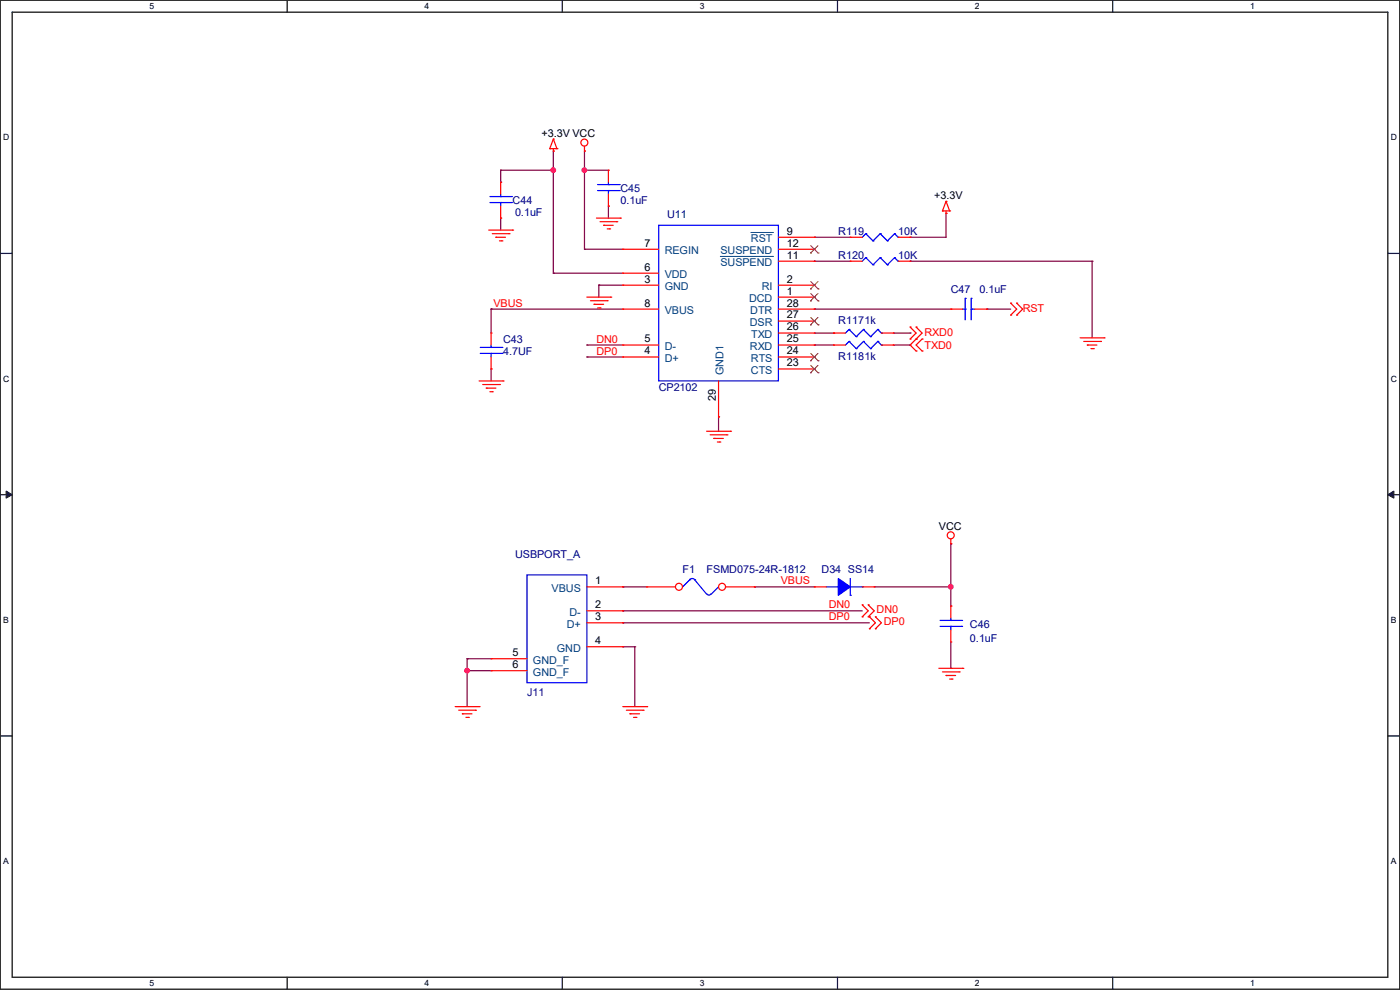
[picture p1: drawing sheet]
<svg xmlns="http://www.w3.org/2000/svg" width="297mm" height="210mm" viewBox="0 0 297 210" stroke-linecap="round" stroke-linejoin="round" font-family="sans-serif">
<path d="M0 0h297v209.8h-297zM2.6 2.6h291.8v204.7h-291.8z" fill="none" stroke="#000" stroke-width=".25"/>
<g fill="#fff">
<path d="M31.7 .3h1v2h-1z"/>
<path d="M31.7 207.6h1v1.9h-1z"/>
</g>
<path d="M60.9 0v2.6M60.9 207.3v2.5" fill="none" stroke="#000" stroke-width=".25"/>
<g fill="#fff">
<path d="M90.1 .3h1v2h-1z"/>
<path d="M90.1 207.6h1v1.9h-1z"/>
</g>
<path d="M119.3 0v2.6M119.3 207.3v2.5" fill="none" stroke="#000" stroke-width=".25"/>
<g fill="#fff">
<path d="M148.5 .3h.9v2h-.9z"/>
<path d="M148.5 207.6h.9v1.9h-.9z"/>
</g>
<path d="M177.7 0v2.6M177.7 207.3v2.5" fill="none" stroke="#000" stroke-width=".25"/>
<g fill="#fff">
<path d="M206.8 .3h1v2h-1z"/>
<path d="M206.8 207.6h1v1.9h-1z"/>
</g>
<path d="M236.1 0v2.6M236.1 207.3v2.5" fill="none" stroke="#000" stroke-width=".25"/>
<g fill="#fff">
<path d="M265.2 .3h1v2h-1z"/>
<path d="M265.2 207.6h1v1.9h-1z"/>
<path d="M.7 28.2h1.2v1.9h-1.2z"/>
<path d="M295.1 28.2h1.2v1.9h-1.2z"/>
<path d="M.7 79.3h1.2v2h-1.2z"/>
<path d="M295.1 79.3h1.2v2h-1.2z"/>
</g>
<path d="M0 53.8h2.6M294.4 53.8h2.6" fill="none" stroke="#000" stroke-width=".25"/>
<g fill="#fff">
<path d="M.7 130.5h1.2v2h-1.2z"/>
<path d="M295.1 130.5h1.1v2h-1.1z"/>
</g>
<path d="M0 104.9h2.6M294.4 104.9h2.6" fill="none" stroke="#000" stroke-width=".25"/>
<path d="M1.3 104.2l1.3 .7-1.3 .8zM294.4 104.9l1.3-.7v1.5z" fill="#000" stroke="#000" stroke-width=".21"/>
<g fill="#fff">
<path d="M.7 181.7h1.2v2h-1.2z"/>
<path d="M295.1 181.7h1.1v2h-1.1z"/>
</g>
<path d="M0 156.1h2.6M294.4 156.1h2.6" fill="none" stroke="#000" stroke-width=".25"/>
<g fill="none" stroke="#800040" stroke-width=".25">
<path d="M106.2 36.1h.1M106.2 38.7h.1M106.2 36.1h11.2M106.2 36.1v2.6M117.4 36.1h.1M117.4 32h.1M117.4 32v26M124 36.1h.1M124 32h.1M124 32v20.9M124 36.1h5.1M106.2 46.3h.1"/>
<path d="M106.2 46.3v2.5M117.4 58h.1M117.4 58h14.7M124 52.9h.1M124 52.9h8.1M129.1 43.7h.1M129.1 43.7v2.6M172.8 50.3h.1M172.8 55.4h.1M172.8 50.3h7.6M172.8 55.4h7.6M193.1 50.3h.1"/>
<path d="M193.1 55.4h.1M193.1 55.4h38.6M200.7 45.3h.1M200.7 45.3v5h-7.6M231.7 55.4h.1M231.7 55.4v16.3M104.2 78.3h.1M104.2 65.6h.1M104.2 65.6v5.1M104.2 78.3v2.5M104.2 65.6h27.9M124.5 73.2h.1"/>
<path d="M124.5 75.7h.1M124.5 73.2h7.6M124.5 75.7h7.6M127 60.5h.1M127 60.5h5.1M127 60.5v2.5M172.8 65.6h.1M172.8 73.2h.1M172.8 65.6h28.9M172.8 73.2h4M172.8 70.7h4M176.8 70.7h.1"/>
<path d="M189.5 73.2h3.6M189.5 70.7h3.6M193.1 70.7h.1M193.1 73.2h.1M209.3 65.6h.1M209.3 65.6h5.1M152.4 88.4h.1M152.4 88.4v3.1M201.7 115.4h.1M201.7 115.4v13.2M99.1 139.7h.1M99.1 139.7h5.1"/>
<path d="M99.1 139.7v10.2M132.1 124.5h.1M132.1 137.2h.1M132.1 129.6h.1M132.1 132.1h.1M132.1 124.5h5.1M132.1 137.2h2.6M132.1 129.6h50.8M132.1 132.1h52.3M134.7 137.2h.1M134.7 137.2v12.7M160.1 124.5h.1"/>
<path d="M160.1 124.5h12.7M185.5 124.5h16.2M201.7 124.5h.1M201.7 128.6h.1M201.7 136.2v5.6M99.1 142.3h.1M99.1 142.3h5.1M201.7 141.8h.1"/>
</g>
<g fill="#f0f" stroke="#f0f" stroke-width=".25">
<circle cx="99.1" cy="142.3" r=".49"/>
<circle cx="117.4" cy="36.1" r=".49"/>
<circle cx="124" cy="36.1" r=".49"/>
<circle cx="201.7" cy="124.5" r=".49"/>
</g>
<g fill="none" stroke="#f00" stroke-width=".25">
<path d="M106.2 38.7h.1M106.2 38.7v2.5M116.6 31.5h.1M116.6 31.5h1.6M117.4 32h.1M117.4 29.5h.1M117.4 31.5v.5M117.4 29.5l-.8 2M117.4 29.5l.8 2M118.2 31.5h.1M124 32h.1M124 31v1"/>
<path d="M129.1 36.1h.1M129.1 36.1v2.6M103.7 48.8h5.1M104.4 49.6h3.6M105.2 50.3h.1M105.2 50.3h2M106 51.1h.5M106.2 46.3h.1M106.2 43.7v2.6M106.5 51.1h.1M108 49.6h.1M108.8 48.8h.1"/>
<path d="M126.5 46.3h5.1M127.3 47h3.6M128.1 47.8h.1M128.1 47.8h2M128.8 48.6h.5M129.1 43.7h.1M129.1 41.2v2.5M129.3 48.6h.1M130.9 47h.1M131.6 46.3h.1M132.1 52.9h.1M132.1 58h.1"/>
<path d="M132.1 52.9h7.6M132.1 58h7.6M165.1 50.3h7.7M165.1 52.9h7.7M165.1 55.4h7.7M172.8 50.3h.1M172.8 52.9h.1M172.8 55.4h.1M180.4 55.4h.1M180.4 55.4h2.5M190.5 55.4h2.6M193.1 55.4h.1"/>
<path d="M199.9 44.7h.1M199.9 44.7h1.6M200.7 45.3h.1M200.7 42.7h.1M200.7 44.7v.6M200.7 42.7l-.8 2M200.7 42.7l.8 2M201.5 44.7h.1M104.2 70.7h.1M104.2 78.3h.1M104.2 70.7v2.5M104.2 75.7v2.6"/>
<path d="M124.5 63h5.1M125.3 63.8h3.5M126 64.6h.1M126 64.6h2.1M126.8 65.3h.5M127.3 65.3h.1M128.8 63.8h.1M129.6 63h.1M132.1 60.5h.1M132.1 65.6h.1M132.1 73.2h.1M132.1 75.7h.1"/>
<path d="M132.1 73.2h7.6M132.1 65.6h7.6M132.1 60.5h7.6M132.1 75.7h7.6M165.1 63h7.7M165.1 73.2h7.7M165.1 65.6h7.7M165.1 60.5h7.7M165.1 75.7h7.7M165.1 68.1h7.7M165.1 70.7h7.7M165.1 78.3h7.7"/>
<path d="M172.8 60.5h.1M172.8 63h.1M172.8 65.6h.1M172.8 68.1h.1M172.8 70.7h.1M172.8 73.2h.1M172.8 75.7h.1M172.8 78.3h.1M176.8 73.2h.1M176.8 73.2h2.6M187 73.2h2.5M189.5 73.2h.1"/>
<path d="M193.1 71.9h.1M193.1 69.4h.1M193.1 69.4l1.3 1.3-1.3 1.2M194.4 71.9h.1M194.4 74.5h.1M194.4 69.4h.1M194.4 69.4l1.2 1.3-2.5 2.5 1.3 1.3M195.6 74.5h.1M195.6 71.9h.1M195.6 71.9l-1.2 1.3 1.2 1.3M201.7 65.6h.1M201.7 65.6h2.6"/>
<path d="M206.8 65.6h2.5M209.3 65.6h.1M214.4 66.8h.1M214.4 64.3h.1M214.4 64.3l1.3 1.3-1.3 1.2M215.7 66.8h.1M215.7 64.3h.1M215.7 64.3l1.3 1.3-1.3 1.2M229.2 71.7h5M229.9 72.4h3.6M230.7 73.2h.1M230.7 73.2h2"/>
<path d="M231.4 74h.5M231.9 74h.1M233.5 72.4h.1M234.2 71.7h.1M101.6 80.8h5.1M102.4 81.6h3.6M103.2 82.3h.1M103.2 82.3h2M103.9 83.1h.5M104.4 83.1h.1M106 81.6h.1M106.7 80.8h.1"/>
<path d="M149.9 91.5h5.1M150.7 92.2h3.5M151.4 93h.1M151.4 93h2.1M152.2 93.8h.5M152.4 88.4h.1M152.4 80.8v7.6M152.7 93.8h.1M154.2 92.2h.1M155 91.5h.1M201.7 115.4h.1M201.7 114.3v1.1"/>
<path d="M104.2 139.7h.1M104.2 139.7h7.6M124.5 124.5h7.6M124.5 129.6h7.6M124.5 132.1h7.6M124.5 137.2h7.6M132.1 124.5h.1M132.1 129.6h.1M132.1 132.1h.1M132.1 137.2h.1M172.8 124.5h.1M172.8 124.5h2.5"/>
<path d="M182.9 130.9h.1M182.9 128.3h.1M182.9 128.3l1.3 1.3-1.3 1.3M182.9 124.5h2.6M184.2 130.9h.1M184.2 128.3h.1M184.2 128.3l1.3 1.3-1.3 1.3M184.4 133.4h.1M184.4 130.9h.1M184.4 130.9l1.3 1.2-1.3 1.3M185.5 124.5h.1M185.7 133.4h.1"/>
<path d="M185.7 130.9h.1M185.7 130.9l1.3 1.2-1.3 1.3M201.7 128.6h.1M201.7 136.2h.1M201.7 128.6v2.5M201.7 133.6v2.6M96.6 149.9h5M97.3 150.7h3.6M98.1 151.4h.1M98.1 151.4h2M98.8 152.2h.6M99.4 152.2h.1"/>
<path d="M100.9 150.7h.1M101.6 149.9h.1M104.2 142.3h.1M104.2 142.3h7.6M132.1 149.9h5.1M132.9 150.7h3.5M133.6 151.4h.1M133.6 151.4h2.1M134.4 152.2h.5M134.9 152.2h.1M136.4 150.7h.1M137.2 149.9h.1"/>
<path d="M199.2 141.8h5.1M199.9 142.5h3.6M200.7 143.3h.1M200.7 143.3h2M201.5 144.1h.5M202 144.1h.1M203.5 142.5h.1M204.3 141.8h.1"/>
<circle cx="124" cy="30.2" r=".74"/>
<circle cx="201.7" cy="113.6" r=".74"/>
</g>
<g fill="none" stroke="#00f" stroke-width=".25">
<path d="M126.8 39.2h4.6M129.1 39.2h.1M129.1 38.7v.5M131.4 39.2h.1M103.9 43h4.6M103.9 41.7h4.6M106.2 41.7h.1M106.2 43h.1M106.2 41.2v.5M106.2 43v.7M108.5 43h.1M108.5 41.7h.1"/>
<path d="M126.8 40.4h4.6M129.1 40.4h.1M129.1 40.4v.8M131.4 40.4h.1M139.7 47.8h25.4v33h-25.4zM183.7 54.7h.1M183.7 54.7l-.8 .7M183.7 54.7l1.5 1.5M185.2 56.2h.1M186.7 54.7h.1M186.7 54.7l-1.5 1.5M186.7 54.7l1.6 1.5"/>
<path d="M188.3 56.2h.1M189.8 54.7h.1M189.8 54.7l-1.5 1.5M189.8 54.7l.7 .7M190.5 55.4h.1M101.9 75h4.6M101.9 73.7h4.6M104.2 73.7h.1M104.2 75h.1M104.2 73.2v.5M104.2 75v.7M106.5 75h.1"/>
<path d="M106.5 73.7h.1M180.1 72.4h.1M180.1 72.4l-.7 .8M180.1 72.4l1.6 1.6M181.7 74h.1M183.2 72.4h.1M183.2 72.4l-1.5 1.6M183.2 72.4l1.5 1.6M184.7 74h.1M186.2 72.4h.1M186.2 72.4l-1.5 1.6M186.2 72.4l.8 .8"/>
<path d="M187 73.2h.1M204.3 65.6h.5M204.8 65.6h.1M204.8 63.3h.1M204.8 63.3v4.6M206 63.3h.1M206 65.6h.1M206 65.6h.8M206 63.3v4.6M111.8 122h12.7v22.8h-12.7zM146.3 122.9a.74 .74 0 0 1 1.1 .1M146.3 123h.1"/>
<path d="M146.3 123l-1.5 1.5M147.4 123h.1M147.4 123l2.5 3M150.8 126a.49 .49 0 0 1-.8 0M152.4 124.5h.1M152.4 124.5l-1.5 1.5M175.3 124.5h2.5M177.8 124.5h.1M180.4 126.3h.1M180.4 122.7v3.6M180.4 124.5h2.5M182.9 124.5h.1"/>
<path d="M199.4 132.9h4.6M199.4 131.6h4.6M201.7 131.6h.1M201.7 132.9h.1M201.7 131.1v.5M201.7 132.9v.7M204 132.9h.1M204 131.6h.1"/>
</g>
<path d="M152.8 54.4h11.1M159.3 49.3h4.6M163.9 49.3h.1M163.9 54.4h.1" fill="none" stroke="#004080" stroke-width=".21"/>
<g fill="none" stroke="#804000" stroke-width=".21">
<path d="M172 53.7h.1M172 52.1l1.6 1.6M172 59.7l1.6 1.6M173.5 52.1l-1.5 1.6M173.5 59.7l-1.5 1.6M173.6 53.7h.1M172 61.3h.1M172 63.8h.1M172 68.9h.1M172 76.5h.1M172 79.1h.1M172 62.3l1.6 1.5"/>
<path d="M172 67.4l1.6 1.5M172 75l1.6 1.5M172 77.5l1.6 1.6M173.5 62.3l-1.5 1.5M173.5 67.4l-1.5 1.5M173.5 75l-1.5 1.5M173.5 77.5l-1.5 1.6M173.6 61.3h.1M173.6 63.8h.1M173.6 68.9h.1M173.6 76.5h.1M173.6 79.1h.1"/>
</g>
<path d="M177.8 122.7l2.6 1.8-2.6 1.8z" fill-rule="evenodd" fill="#00f" stroke="#00f" stroke-width=".25"/>
<circle cx="144" cy="124.5" r=".74" fill="#fff" stroke="#f00" stroke-width=".25"/>
<path d="M137.2 124.5h.1M137.2 124.5h6.1" fill="none" stroke="#f00" stroke-width=".25"/>
<circle cx="153.2" cy="124.5" r=".74" fill="#fff" stroke="#f00" stroke-width=".25"/>
<path d="M180.4 50.3h.1M180.4 50.3h2.5M190.5 50.3h2.6M193.1 50.3h.1M176.8 70.7h.1M176.8 70.7h2.6M187 70.7h2.5M189.5 70.7h.1M154 124.5h6.1M160.1 124.5h.1" fill="none" stroke="#f00" stroke-width=".25"/>
<g fill="none" stroke="#00f" stroke-width=".25">
<path d="M183.7 49.6h.1M183.7 49.6l-.8 .7M183.7 49.6l1.5 1.5M185.2 51.1h.1M186.7 49.6h.1M186.7 49.6l-1.5 1.5M186.7 49.6l1.6 1.5M188.3 51.1h.1M189.8 49.6h.1M189.8 49.6l-1.5 1.5M189.8 49.6l.7 .7M190.5 50.3h.1"/>
<path d="M180.1 69.9h.1M180.1 69.9l-.7 .8M180.1 69.9l1.6 1.5M181.7 71.4h.1M183.2 69.9h.1M183.2 69.9l-1.5 1.5M183.2 69.9l1.5 1.5M184.7 71.4h.1M186.2 69.9h.1M186.2 69.9l-1.5 1.5M186.2 69.9l.8 .8M187 70.7h.1"/>
</g>
<g fill="#f0f" stroke="#f0f" stroke-width=".25">
<circle cx="99.1" cy="142.3" r=".49"/>
<circle cx="117.4" cy="36.1" r=".49"/>
<circle cx="124" cy="36.1" r=".49"/>
<circle cx="201.7" cy="124.5" r=".49"/>
</g>
<g font-size="2.3">
<text x="114.9" y="29">+3.3V VCC</text>
<text x="198.2" y="42.2">+3.3V</text>
<text x="136.7" y="52.3">7</text>
<text x="166.9" y="49.8">9</text>
<text x="166.9" y="52.3">12</text>
<text x="136.7" y="57.4">6</text>
<text x="136.7" y="59.9">3</text>
<text x="166.9" y="54.9">11</text>
<text x="166.9" y="59.9">2</text>
<text x="136.7" y="65">8</text>
<text x="166.9" y="62.5">1</text>
<text x="166.9" y="65">28</text>
<text x="166.9" y="67.6">27</text>
<text x="166.9" y="70.1">26</text>
<text x="136.7" y="72.6">5</text>
<text x="136.7" y="75.2">4</text>
<text x="166.9" y="72.6">25</text>
<text x="166.9" y="75.2">24</text>
<text x="166.9" y="77.7">23</text>
<text x="151.9" y="85.1" transform="rotate(-90 151.9 85.1)">29</text>
<text x="199.2" y="112.4">VCC</text>
<text x="126.3" y="124">1</text>
<text x="126.3" y="129">2</text>
<text x="126.3" y="131.6">3</text>
<text x="126.3" y="136.7">4</text>
<text x="108.8" y="139.2">5</text>
<text x="108.8" y="141.7">6</text>
</g>
<g font-size="2.3" fill="#000080">
<text x="131.6" y="40.7">C45</text>
<text x="108.8" y="43.3">C44</text>
<text x="109.3" y="45.8">0.1uF</text>
<text x="131.6" y="43.3">0.1uF</text>
<text x="141.5" y="46.3">U11</text>
<text x="177.8" y="49.9">R119</text>
<text x="190.6" y="49.9">10K</text>
<text x="177.8" y="54.9">R120</text>
<text x="190.6" y="54.9">10K</text>
<text x="201.7" y="62.1">C47</text>
<text x="207.8" y="62.1">0.1uF</text>
<text x="177.8" y="68.7">R1171k</text>
<text x="106.7" y="72.7">C43</text>
<text x="106.7" y="75.3">4.7UF</text>
<text x="177.8" y="76.3">R1181k</text>
<text x="139.7" y="82.9">CP2102</text>
<text x="109.3" y="118.4">USBPORT_A</text>
<text x="144.8" y="121.5">F1</text>
<text x="149.9" y="121.5">FSMD075-24R-1812</text>
<text x="174.3" y="121.5">D34 SS14</text>
<text x="205.8" y="133.2">C46</text>
<text x="205.8" y="136.2">0.1uF</text>
<text x="111.8" y="147.7">J11</text>
</g>
<g font-size="2.3" fill="#004080">
<text x="141" y="53.9">REGIN</text>
<text x="152.8" y="53.9">SUSPEND</text>
<text x="159.3" y="51.4">RST</text>
<text x="141" y="59">VDD</text>
<text x="152.8" y="56.5">SUSPEND</text>
<text x="141" y="61.6">GND</text>
<text x="158.9" y="64.1">DCD</text>
<text x="161.6" y="61.6">RI</text>
<text x="141" y="66.6">VBUS</text>
<text x="159" y="69.2">DSR</text>
<text x="159.2" y="66.6">DTR</text>
<text x="159.3" y="71.7">TXD</text>
<text x="141" y="74.3">D-</text>
<text x="141" y="76.8">D+</text>
<text x="159.1" y="74.3">RXD</text>
<text x="159.3" y="76.8">RTS</text>
<text x="153.5" y="79.5" transform="rotate(-90 153.5 79.5)">GND1</text>
<text x="159.3" y="79.3">CTS</text>
<text x="117" y="125.6">VBUS</text>
<text x="120.8" y="130.6">D-</text>
<text x="120.2" y="133.2">D+</text>
<text x="113.1" y="140.8">GND_F</text>
<text x="113.1" y="143.3">GND_F</text>
<text x="118.2" y="138.3">GND</text>
</g>
<g font-size="2.3" fill="#f00">
<text x="104.7" y="65.1">VBUS</text>
<text x="196.1" y="71.2">RXD0</text>
<text x="217" y="66.1">RST</text>
<text x="126.5" y="72.7">DN0</text>
<text x="126.5" y="75.2">DP0</text>
<text x="196.1" y="74">TXD0</text>
<text x="165.7" y="124">VBUS</text>
<text x="175.8" y="129.1">DN0</text>
<text x="175.8" y="131.6">DP0</text>
<text x="186" y="130.1">DN0</text>
<text x="187.5" y="132.7">DP0</text>
</g>
<g font-size="1.8">
<text x="31.7" y="1.9">5</text>
<text x="90.1" y="1.9">4</text>
<text x="148.5" y="1.9">3</text>
<text x="206.8" y="1.9">2</text>
<text x="265.2" y="1.9">1</text>
<text x=".7" y="29.8">D</text>
<text x="295.1" y="29.8">D</text>
<text x=".7" y="80.9">C</text>
<text x="295.1" y="80.9">C</text>
<text x=".7" y="132.1">B</text>
<text x="295.1" y="132.1">B</text>
<text x=".7" y="183.3">A</text>
<text x="295.1" y="183.3">A</text>
<text x="31.7" y="209.2">5</text>
<text x="90.1" y="209.2">4</text>
<text x="148.5" y="209.2">3</text>
<text x="206.8" y="209.2">2</text>
<text x="265.2" y="209.2">1</text>
</g>
</svg>
